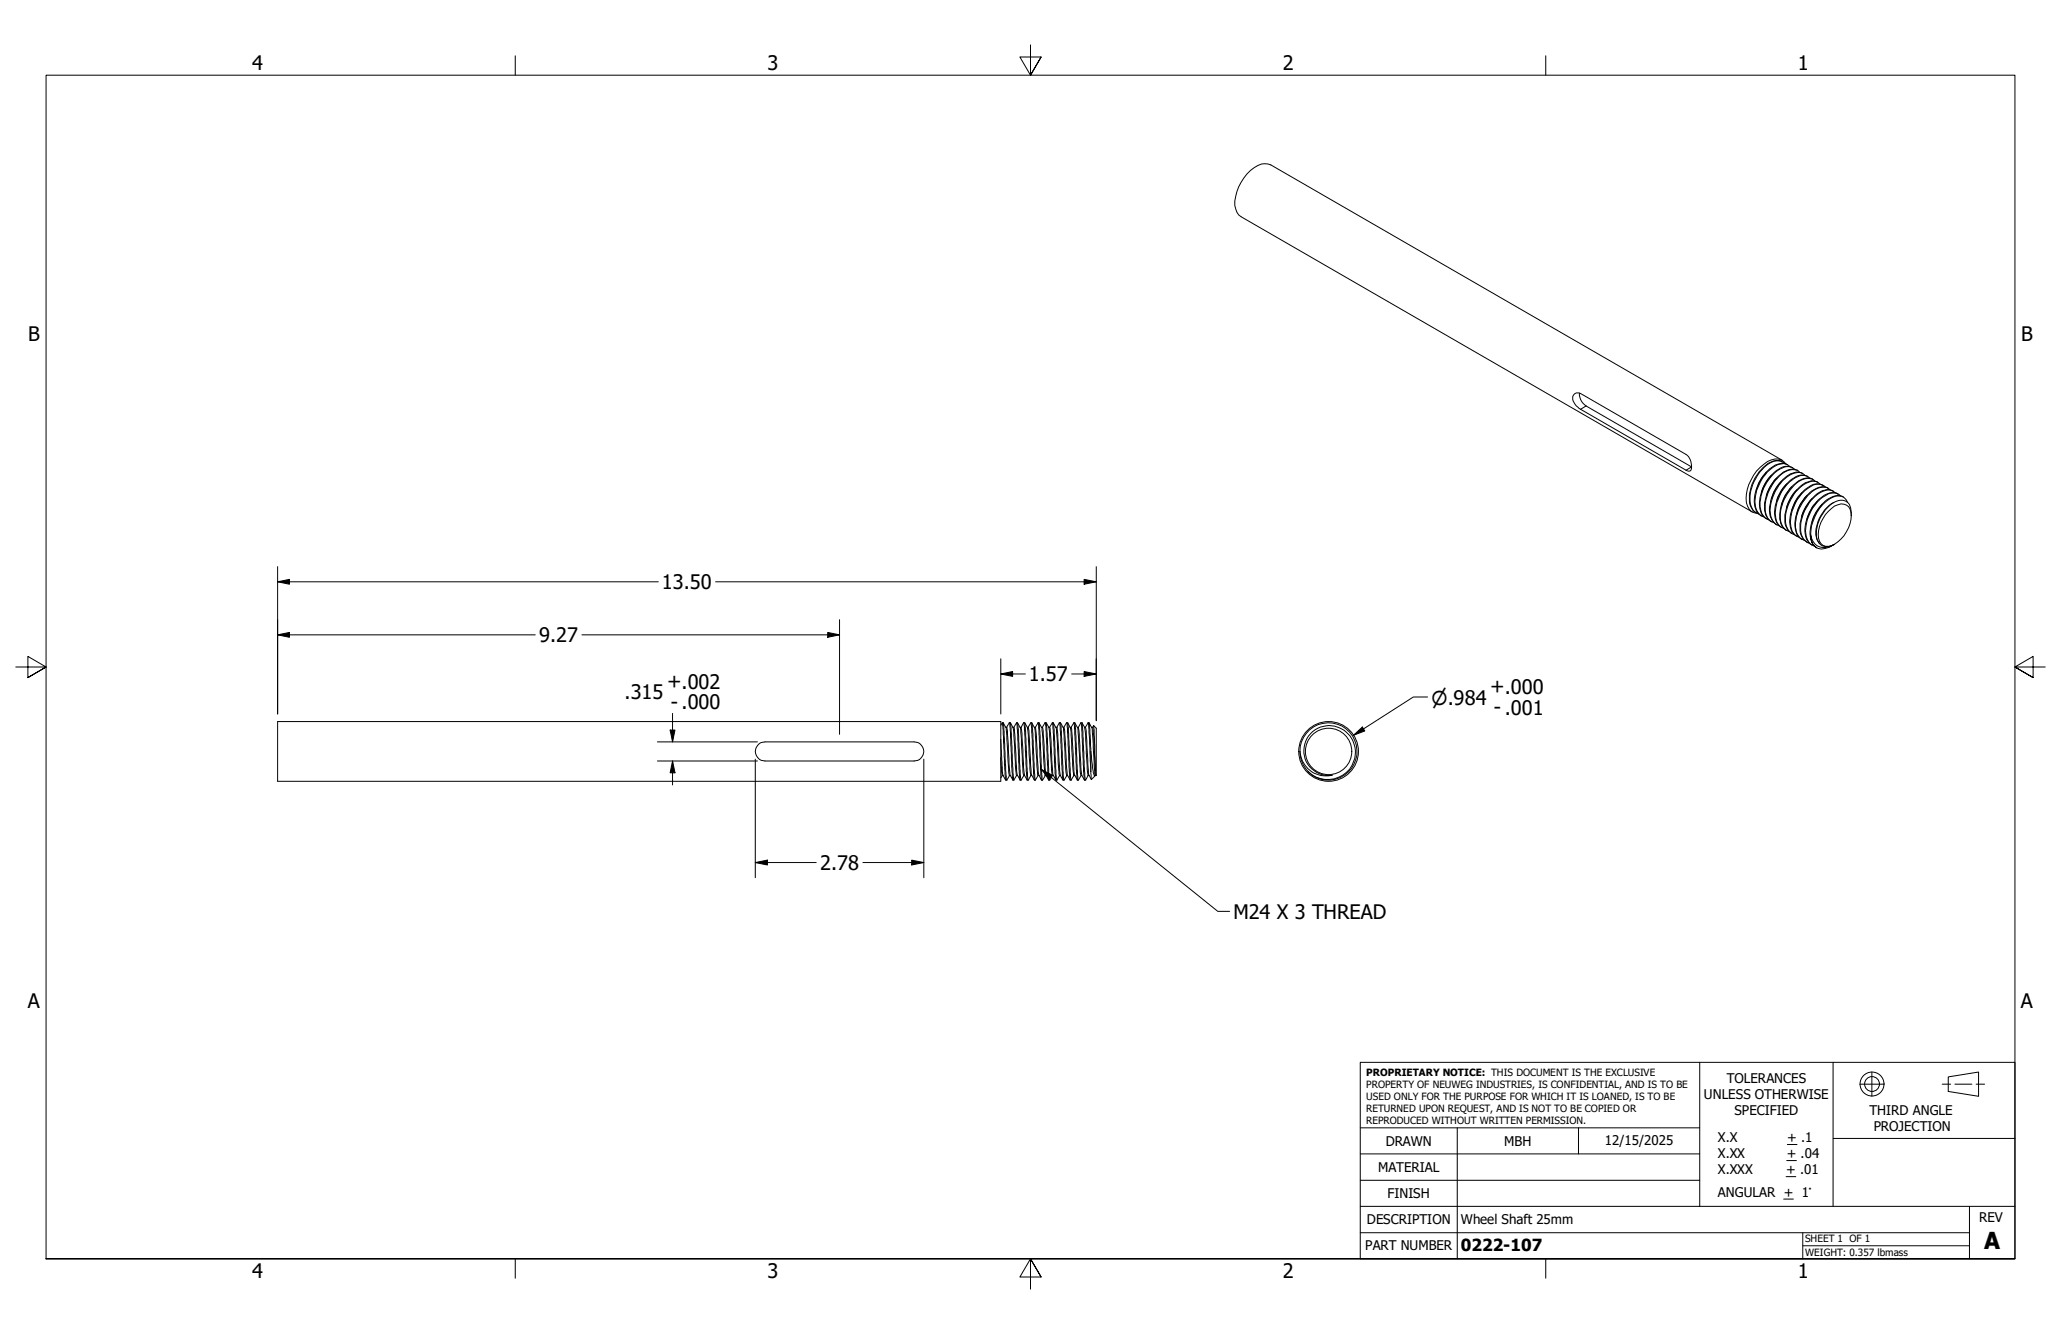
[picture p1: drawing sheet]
<svg xmlns="http://www.w3.org/2000/svg" width="432mm" height="279mm" viewBox="0 0 432 279" stroke-linecap="round" stroke-linejoin="round" font-family="sans-serif">
<!-- layer: Visible (ANSI) -->
<g fill="none" stroke="#000" stroke-width=".21">
<path d="M329.8 82.5l.5-.2 .9 .1 22.1 12.8a2.97 2.97 0 0 1 .8 3.4l-.3 .1-.5-.2-22.1-12.8a3 3 0 0 1-1.7-2.6zM330.9 82.4a3.1 3.1 0 0 0 1.4 2.6l22.1 12.8M370.1 98.9a9.4 9.4 0 0 0-2.2 3.8M371.2 99.5a7.8 7.8 0 0 0-2.2 3.8M373.4 96.4l-107.1-61.9a3.4 3.4 0 0 0-3.5 .6 10 10 0 0 0-4.1 7.9 3.1 3.1 0 0 0 1.3 2.4l107.2 61.9M373.4 96.8a2.83 2.83 0 0 0-3.3 .5 8.7 8.7 0 0 0-3.4 8.6l.6 1 .7 .5M373.9 97.1a2.81 2.81 0 0 0-3.8 .4 8.9 8.9 0 0 0-3.3 8.4l.7 1.2 1 .6M374.1 97.2a2.69 2.69 0 0 0-3.8-.6 9.7 9.7 0 0 0-4.4 8.7 2.52 2.52 0 0 0 2.2 2.2M374.5 97.3a3.6 3.6 0 0 0-4.2 1.3 9.2 9.2 0 0 0-2.6 7.5l.4 1.2 1 .8M375 97.7a2.2 2.2 0 0 0-3-.2 9 9 0 0 0-4.2 8.6l.5 1.2a1.99 1.99 0 0 0 1.3 1M375.6 98a2.92 2.92 0 0 0-3.4 .6 9 9 0 0 0-3.5 8.1l.5 1.1 .9 .8M376 98.3a2.58 2.58 0 0 0-3.4 .1 8.8 8.8 0 0 0-3.7 8.3l.2 .9 .5 .7 1 .6"/>
<path d="M376.7 98.6a2.92 2.92 0 0 0-3.4 .6 9.4 9.4 0 0 0-3.6 7.7 3.1 3.1 0 0 0 1.5 2.4M377.1 98.9a2.81 2.81 0 0 0-3.8 .4 8.9 8.9 0 0 0-3.3 8.5l.6 1.1 1.1 .6M377.7 99.2a2.63 2.63 0 0 0-3 .3 9.2 9.2 0 0 0-3.9 8.4l.5 1.2 .9 .8M378.1 99.6a2.2 2.2 0 0 0-2.9-.2 9 9 0 0 0-4.2 8.5l.5 1.3a1.99 1.99 0 0 0 1.2 .9M378.8 99.8a2.92 2.92 0 0 0-3.5 .6 9 9 0 0 0-3.4 8.1l.5 1.2 .9 .8M372.2 100.1a8.6 8.6 0 0 0-2.1 3.8M373.3 100.7a9.4 9.4 0 0 0-2.2 3.8M374.3 101.3a7.8 7.8 0 0 0-2.1 3.9M375.4 101.9a7.8 7.8 0 0 0-2.1 3.8M376.5 102.6a8.6 8.6 0 0 0-2.2 3.8M377.5 103.2a8 8 0 0 0-2.2 3.7M378.6 103.8a7.8 7.8 0 0 0-2.2 3.8"/>
<path d="M379.2 100.1a2.39 2.39 0 0 0-3-.1 8.9 8.9 0 0 0-4.2 8.5l.3 .9 .5 .7 1 .6M379.7 104.4a8.6 8.6 0 0 0-2.3 3.8M379.9 100.5a2.92 2.92 0 0 0-3.5 .5 9.1 9.1 0 0 0-3.3 8.6l.6 1 .7 .5M380.2 100.8a2.81 2.81 0 0 0-3.8 .4 8.9 8.9 0 0 0-3.2 8.4l.4 .8 .5 .6 .7 .3M380.7 105a9.7 9.7 0 0 0-2.2 3.8M380.9 101a2.63 2.63 0 0 0-3 .3 9.2 9.2 0 0 0-3.9 8.5l.5 1.1 .9 .9M381.3 101.4a2.2 2.2 0 0 0-2.9-.2 8.9 8.9 0 0 0-4.1 9l.3 .8a1.99 1.99 0 0 0 1.3 1M381.8 105.6a7.8 7.8 0 0 0-2.2 3.8M382 101.7a2.82 2.82 0 0 0-3.4 .5 9.2 9.2 0 0 0-3.5 8.2l.4 1.1 1 .8M382.4 102a2.48 2.48 0 0 0-3.4 .1 9.1 9.1 0 0 0-3.8 8.3l.3 .9 .5 .7 1 .6M383 102.3a3 3 0 0 0-3.4 .5 9.2 9.2 0 0 0-3.4 8.2l.4 1.1 1 .9M383.1 107.1a3.4 3.4 0 0 1 3.7-1.3 3.2 3.2 0 0 1 .8 3.9 6.7 6.7 0 0 1-4.5 4.7 2.04 2.04 0 0 1-2.2-2.4 7.3 7.3 0 0 1 2.2-4.9z"/>
<path d="M383.4 102.6a2.56 2.56 0 0 0-3.4 .1 9 9 0 0 0-3.6 8.7l.4 .9a1.85 1.85 0 0 0 1.2 .9M384.1 102.9a2.92 2.92 0 0 0-3.4 .5 8.8 8.8 0 0 0-3.4 8.6l.6 1 .7 .6M384.2 105.2a7.5 7.5 0 0 0-3.6 7.3l.6 1.4M384.5 103.2a2.31 2.31 0 0 0-2.9-.1 8.8 8.8 0 0 0-4.2 9l.7 1.1 1 .6M385.1 103.5a2.82 2.82 0 0 0-3.3 .6 9.2 9.2 0 0 0-3.5 8.1l.2 .8 .5 .7 .7 .5M385.6 103.8a2.48 2.48 0 0 0-3.4 .1 9.1 9.1 0 0 0-3.8 8.3l.8 1.6 1 .6M386.2 104.1a3.6 3.6 0 0 0-4.2 1.2 9.2 9.2 0 0 0-2.7 7.5l.5 1.2 .8 .7a2.87 2.87 0 0 1-1.3-2.7 2.91 2.91 0 0 0 4.4 2.4l.5-.4a3.9 3.9 0 0 1-3.6 .7M387.1 105.2a2.08 2.08 0 0 0-3.1-1.1 9.1 9.1 0 0 0-4.7 7.9M387.9 108a3.1 3.1 0 0 0-1.2-3 3.3 3.3 0 0 0-3.7 1.2 7.7 7.7 0 0 0-2.3 6.7 2.3 2.3 0 0 0 3.7 1.1M58.2 151.1h151.5v12.5h-151.5zM158.9 156a1.75 1.75 0 0 1 1.4-.6h31.2a2 2 0 0 1 2 2 2 2 0 0 1-2 2h-31.2a2 2 0 0 1-1.9-1.3 2 2 0 0 1 .5-2.1zM209.7 158.7l.3 3.7"/>
<path d="M209.7 154.9l.4 7.2 .6 1.3M210 151.4l.2 1.5 .4 10.2 .1 .3h.2M210 151.4h.2M210 151.4l-.3 .5M210.2 151.4l.5 10 .2 2M210.2 151.4a5.4 5.4 0 0 1 .7 3.4l.4 6.8 .2 .8h.1M210.8 152.3h.1l.2 .9 .4 8.2a2.55 2.55 0 0 0 .7 2M211.5 151.4l.2 2 .3 7.2 .2 2.8M211.5 151.4h.2l.1 1.1 .4 9.4 .2 1.5M211.5 151.4l-.6 .9M211.7 151.4a5.4 5.4 0 0 1 .8 3.4l.2 5.5 .3 2.1M212.2 152.3h.2"/>
<path d="M212.4 152.3l.3 2.2 .3 6.9a3 3 0 0 0 .7 2M213 151.4l.2 2.4 .3 7.3 .2 2.3M213 151.4h.2M213 151.4l-.6 .9M213.2 151.4l.2 1.4 .3 9.4 .2 1.2M213.2 151.4a3.4 3.4 0 0 1 .7 2.7l.4 7.5 .2 .8M213.7 152.3h.2M213.9 152.3l.6-.9 .7 12M213.9 152.3l.6 9.1a3.4 3.4 0 0 0 .7 2M214.5 151.4h.2M214.7 151.4l.7 12 .6-1M214.7 151.4a5.4 5.4 0 0 1 .8 3.4l.5 7.6"/>
<path d="M215.3 152.3h.1M215.4 152.3l.2 .9 .4 8.2a2.55 2.55 0 0 0 .7 2M216 151.4l.2 1.1 .3 9.5 .2 1.4M216 151.4h.2M216 151.4l-.6 .9M216.2 151.4l.2 2.3 .3 7.3 .2 2.4M216.2 151.4a5 5 0 0 1 .8 3.4l.2 5.5 .3 2.1M216.7 152.3h.2M216.9 152.3l.3 2.2 .3 6.9a3.4 3.4 0 0 0 .7 2M217.5 151.4l.2 1.5 .4 9.4 .1 1.1h.2M217.5 151.4h.2M217.5 151.4l-.6 .9"/>
<path d="M217.7 151.4l.2 2.8 .3 7.2 .2 2M217.7 151.4a3.4 3.4 0 0 1 .7 2.7l.4 7.5 .1 .8h.2M218.2 152.3h.2l.2 .9 .4 8.2a2.55 2.55 0 0 0 .7 2M218.9 151.4l.2 .8 .6 11.2M218.9 151.4h.3l.1 1.1 .4 9.4 .2 1.4-.2 .1M218.9 151.4l-.5 .9M219.2 151.4a5.4 5.4 0 0 1 .8 3.4l.5 7.6M219.7 152.3h.2M219.9 152.3l.3 3 .3 6.1a2.55 2.55 0 0 0 .7 2M220.5 151.4l.7 12M220.5 151.4h.2M220.5 151.4l-.6 .9"/>
<path d="M220.7 151.4l.2 1.4 .3 9.4 .2 1.2M220.7 151.4a3.4 3.4 0 0 1 .7 2.7l.3 5.3 .3 3M221.2 152.3h.2M221.4 152.3l.6-.9 .6 10.9 .1 1.1h.2M221.4 152.3l.6 9.1a3.4 3.4 0 0 0 .7 2M222 151.4h.2M222.2 151.4l.7 12 .6-1M222.2 151.4a5.4 5.4 0 0 1 .7 3.4l.4 6.2 .2 1.4h.1M222.8 152.3h.1M222.9 152.3l.2 .9 .4 8.2a2.55 2.55 0 0 0 .7 2M223.5 151.4l.1 1.1 .4 8.1 .2 2.8M223.5 151.4h.2l.1 1.1 .4 9.4 .2 1.5"/>
<path d="M223.5 151.4l-.6 .9M223.7 151.4a5.4 5.4 0 0 1 .8 3.4l.2 5.5 .3 2.1M224.2 152.3h.2M224.4 152.3l.3 2.2 .3 6.9a3 3 0 0 0 .7 2M225 151.4l.2 1.5 .3 8.2 .2 2.3M225 151.4h.2M225 151.4l-.6 .9M225.2 151.4l.2 1.4 .3 9.4 .2 1.2M225.2 151.4a3.4 3.4 0 0 1 .7 2.7l.4 7.5 .2 .8M225.7 152.3h.2M225.9 152.3l.6-.9 .7 12M225.9 152.3l.6 9.1a3.4 3.4 0 0 0 .7 2"/>
<path d="M226.5 151.4h.2M226.7 151.4l.7 12 .6-1M226.7 151.4a5.4 5.4 0 0 1 .8 3.4l.5 7.6M227.3 152.3h.1M227.4 152.3l.2 .9 .4 8.2a2.35 2.35 0 0 0 .7 1.9M228 151.4l.3 3.5 .2 6.7M228 151.4h.2M228 151.4l-.6 .9M228.2 151.4l.3 6M228.2 151.4a3.4 3.4 0 0 1 .7 2.7l.3 6.2 .3 2.1M228.5 157.4l.5 4.4 .3 .7 .2-.1M228.5 157.4v4.2"/>
<path d="M228.7 152.3h.2M228.9 152.3l.3-.3 .3 9.4M228.9 152.3l.3 2.1 .3 7M229.1 152l.6 .5v9.7l-.2 .2M272.4 157.4a6 6 0 0 1 7.5-5.7 6 6 0 0 1 3.6 8.7 6 6 0 0 1-9.4 1.2 5.8 5.8 0 0 0 8.4-.2 5.8 5.8 0 0 0-.9-8.4 5.3 5.3 0 0 0-7.3 1.1 5.3 5.3 0 0 0 1 7.3M272.4 157.4a5.4 5.4 0 0 0 6.7 5M272.4 157.4l.3 2 .6 1.2 .8 1M210 162.4l-.3 .5M210 162.4h.2M211.5 162.4l-.6 1M212.2 163.4h.2M213 162.4l-.6 1"/>
<path d="M213 162.4h.2M213.7 163.4h.2M214.5 162.4l-.6 1M214.5 162.4h.1M215.2 163.4h.2M216 162.4h.2M216.7 163.4h.2M217.5 162.4l-.6 1M217.5 162.4h.2M219 162.4l-.6 1M220.5 162.4l-.5 1M220.5 162.4h.2"/>
<path d="M221.2 163.4h.2M222 162.4l-.6 1M222 162.4h.2M224.2 163.4h.2M225 162.4l-.6 1M225 162.4h.2M225.7 163.4h.2M226.5 162.4l-.6 1M226.5 162.4h.1M227.2 163.4h.2M228 162.4h.2M228.5 161.6l.2 1.7"/>
<path d="M229.4 162.5l-.7 .8M229.5 162.4h.1M229.5 161.4v1M275.4 161.5l1 .5 1 .3 1.7 .1"/>
<circle cx="278.4" cy="157.4" r="4.9"/>
<circle cx="278.4" cy="157.4" r="6.3"/>
</g>
<!-- layer: Visible Narrow (ANSI) -->
<path d="M332.3 85l-1.1 .7M354.4 97.8l-1.1 .7" fill="none" stroke="#000" stroke-width=".21"/>
<!-- layer: Border (ANSI) -->
<path d="M107.9 11.7v4M215.9 9.4v6.3l-2.2-3.8h4.4l-2.2 3.8 2.2-3.8M323.8 11.7v4M3.3 139.7h6.4l-3.9-2.2v4.4l3.9-2.2-3.9 2.2M428.5 139.7h-6.4l3.9-2.2v4.4l-3.9-2.2 3.9 2.2M9.7 263.7v-248h412.4v248h-412.4h412.4M107.9 263.7v4M218.1 267.5l-2.2-3.8 2.2 3.8h-4.4l2.2-3.8v6.3M323.8 263.7v4" fill="none" stroke="#000" stroke-width=".21"/>
<!-- layer: Title (ANSI) -->
<g fill="none" stroke="#000" stroke-width=".21">
<path d="M285 222.5h137.1v41.2h-137.1zM285 236.2h71.1M305.3 236.2v27.5M330.7 236.2v5.5M356.1 222.5v30.2M374.5 239.7h2M384 222.5v15.9M389.6 227.1h5.1M392.2 224.5v5.1M406.9 227.1h1.8M408.2 225.6l6.3-1.1v5.1l-6.3-1zM409.6 227.1h3.5"/>
<path d="M414 227.1h1.8M422.1 238.4h-38.1v14.3M285 258.2h127.6M285 252.7h137.1M285 247.2h71.1M285 241.7h71.1M373.7 251.1h2M374.2 246.4h2M374.3 243.1h2.1M377.7 258.2v5.5M412.6 252.7v11M377.7 260.9h34.9"/>
<circle cx="392.2" cy="227" r="2.51"/>
<circle cx="392.2" cy="227" r="1.56"/>
</g>
<!-- layer: Dimension (ANSI) -->
<g fill="none" stroke="#000" stroke-width=".21">
<path d="M58.2 118.7v30.8M229.7 118.7v32.2M58.2 121.9l2.4-.6v1.1zM58.2 133l2.4-.5v1zM58.2 121.9h79.7M58.2 133h53.9M121.9 133h54M149.9 121.9h79.8M173.4 132.5l2.5 .5-2.5 .5zM175.9 129.8v24M209.7 138v11.5M227.1 121.3l2.6 .6-2.6 .5z"/>
<path d="M137.7 159.4h21M137.7 155.4h21M140.4 152.9h1l-.5 2.5zM140.9 159.4l.5 2.5h-1zM140.9 149.4v6M140.9 159.4v5M158.2 159v24.8M193.5 159v24.8M209.7 141.2l2.5-.5v1zM209.7 141.2h5.1M224.5 141.2h5.2M227.1 140.7l2.6 .5-2.6 .5z"/>
<path d="M283.6 154l1.8-1.7 .5 .8zM299.1 146h-3l-12.5 8M158.2 180.7l2.6-.6v1.1zM158.2 180.7h12.8M180.8 180.7h12.7M191 180.1l2.5 .6-2.5 .5z"/>
</g>
<path d="M58.2 121.9l2.4-.6v1.1zM58.2 133l2.4-.5v1zM173.4 132.5l2.5 .5-2.5 .5zM227.1 121.3l2.6 .6-2.6 .5zM140.4 152.9h1l-.5 2.5zM209.7 141.2l2.5-.5v1zM227.1 140.7l2.6 .5-2.6 .5zM283.6 154l1.8-1.7 .5 .8zM140.9 159.4l.5 2.5h-1zM158.2 180.7l2.6-.6v1.1zM191 180.1l2.5 .6-2.5 .5z" fill="#000"/>
<!-- layer: Symbol (ANSI) -->
<path d="M218.2 161.2l2.3 1.2-.7 .7zM218.2 161.2l36.9 29.7h2.5" fill="none" stroke="#000" stroke-width=".21"/>
<path d="M218.2 161.2l2.3 1.2-.7 .7z" fill="#000"/>
<text font-size="4.9" x="415.7" y="261.6">A</text>
<g font-size="4.2">
<text x="52.8" y="14.7">4</text>
<text x="160.8" y="14.7">3</text>
<text x="268.7" y="14.7">2</text>
<text x="376.7" y="14.7">1</text>
<text x="5.9" y="71.4">B</text>
<text x="423.5" y="71.4">B</text>
<text x="138.7" y="123.4">13.50</text>
<text x="113" y="134.5">9.27</text>
<text x="215.6" y="142.6">1.57</text>
<text x="130.9" y="146.5">.315</text>
<text x="139.8" y="144.1">+.002</text>
<text x="140.5" y="148.4">- .000</text>
<text x="312.2" y="145.2">+.000</text>
<text x="313" y="149.5">- .001</text>
<text x="171.8" y="182.2">2.78</text>
<text x="258.4" y="192.4">M24 X 3 THREAD</text>
<text x="5.8" y="211.1">A</text>
<text x="423.4" y="211.1">A</text>
<text x="52.8" y="267.7">4</text>
<text x="160.8" y="267.7">3</text>
<text x="268.7" y="267.7">2</text>
<text x="376.7" y="267.7">1</text>
</g>
<text font-size="3.9" x="299.9" y="147.6">⌀.984</text>
<text font-size="3.5" x="306.1" y="262">0222-107</text>
<g font-size="2.8">
<text x="361.8" y="226.9">TOLERANCES</text>
<text x="357" y="230.3">UNLESS OTHERWISE</text>
<text x="363.4" y="233.6">SPECIFIED</text>
<text x="391.7" y="233.5">THIRD ANGLE</text>
<text x="290.3" y="240">DRAWN</text>
<text x="315.2" y="240">MBH</text>
<text x="336.2" y="239.8">12/15/2025</text>
<text x="359.9" y="239.3">X.X</text>
<text x="374.5" y="239.3">+ .1</text>
<text x="392.6" y="236.8">PROJECTION</text>
<text x="288.7" y="245.5">MATERIAL</text>
<text x="359.9" y="242.6">X.XX</text>
<text x="359.9" y="245.9">X.XXX</text>
<text x="374.2" y="245.9">+ .01</text>
<text x="374.3" y="242.6">+ .04</text>
<text x="290.7" y="251">FINISH</text>
<text x="359.9" y="250.7">ANGULAR + 1°</text>
<text x="286.4" y="256.4">DESCRIPTION</text>
<text x="306.1" y="256.3">Wheel Shaft 25mm</text>
<text x="414.7" y="256">REV</text>
<text x="286" y="261.9">PART NUMBER</text>
</g>
<g font-size="2.1">
<text x="286.3" y="225.4">PROPRIETARY NOTICE: THIS DOCUMENT IS THE EXCLUSIVE</text>
<text x="286.3" y="227.8">PROPERTY OF NEUWEG INDUSTRIES, IS CONFIDENTIAL, AND IS TO BE</text>
<text x="286.3" y="230.4">USED ONLY FOR THE PURPOSE FOR WHICH IT IS LOANED, IS TO BE</text>
<text x="286.3" y="232.9">RETURNED UPON REQUEST, AND IS NOT TO BE COPIED OR</text>
<text x="286.3" y="235.4">REPRODUCED WITHOUT WRITTEN PERMISSION.</text>
<text x="378.2" y="260.2">SHEET 1 OF 1</text>
<text x="378.2" y="263">WEIGHT: 0.357 lbmass</text>
</g>
</svg>
